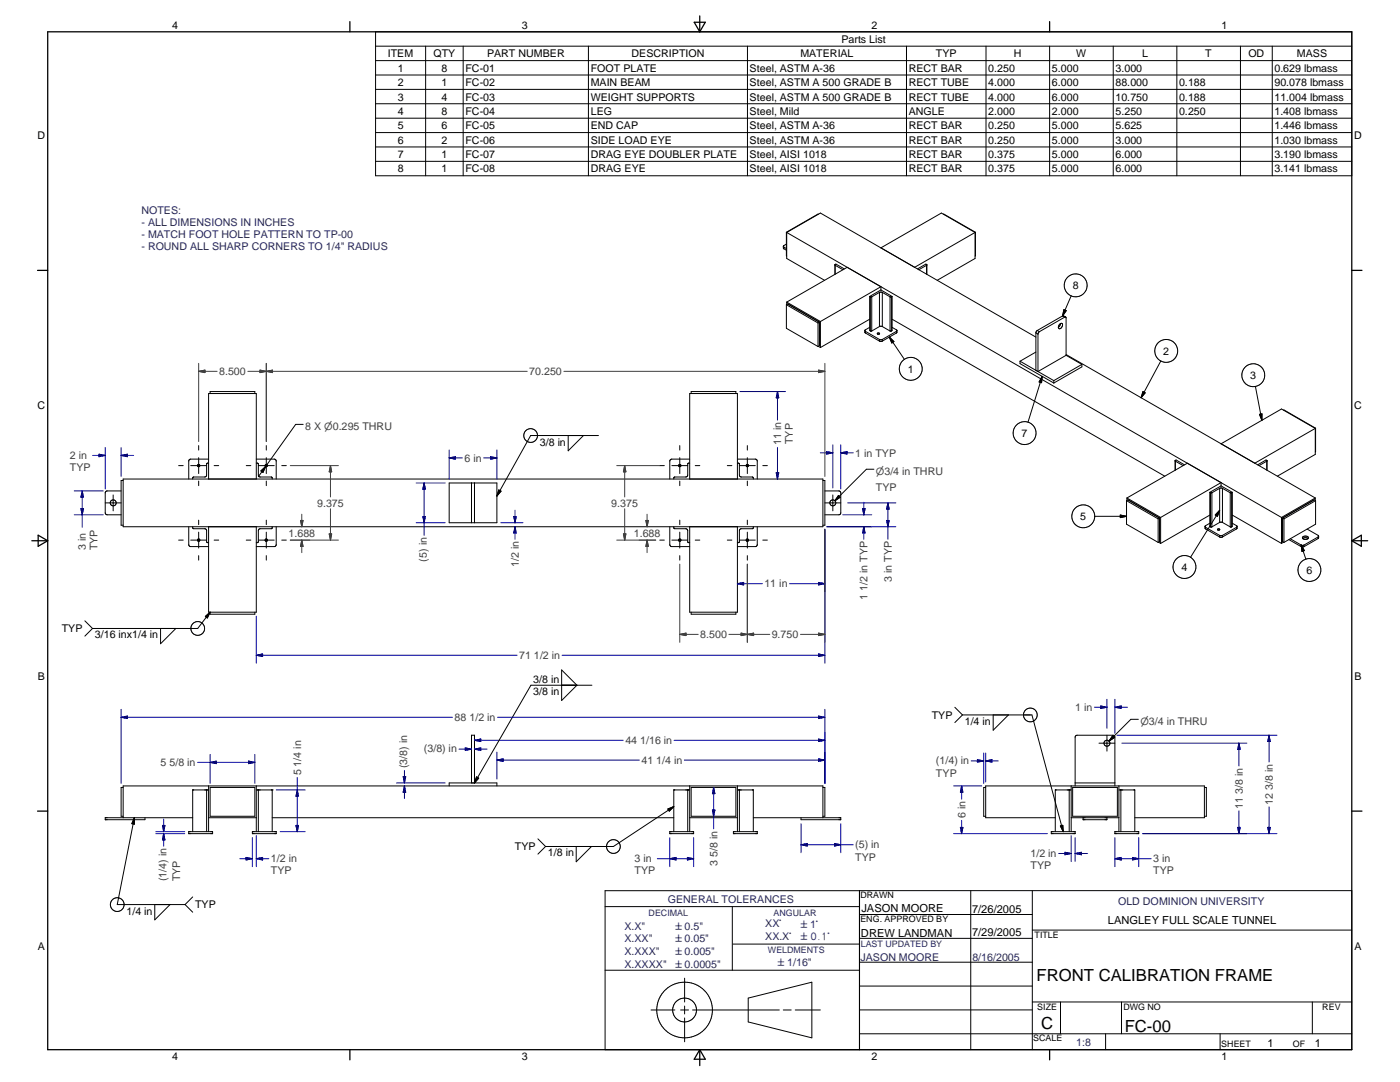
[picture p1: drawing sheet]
<svg xmlns="http://www.w3.org/2000/svg" width="559mm" height="432mm" viewBox="0 0 559 432" stroke-linecap="round" stroke-linejoin="round" font-family="sans-serif">
<g fill="none" stroke="#000" stroke-width=".4">
<path d="M149.9 12.7h389.7v57.4h-389.7zM149.9 18.4h389.7M169.9 18.4v51.7M184.9 18.4v51.7M234.9 18.4v51.7M298.3 18.4v51.7M361.8 18.4v51.7M393.6 18.4v51.7M418.9 18.4v51.7M444.3 18.4v51.7M469.7 18.4v51.7M495.1 18.4v51.7"/>
<path d="M507.8 18.4v51.7M149.9 24.2h389.7M149.9 29.9h389.7M149.9 35.7h389.7M149.9 41.4h389.7M149.9 47.2h389.7M149.9 52.9h389.7M149.9 58.6h389.7M149.9 64.4h389.7M312.7 98.3l.2 .3M312.7 98.3l.2 1M312.9 98.6v.7"/>
<path d="M312.9 99.3l1 .6M312.9 98.6l1 .6M313.9 92.7l.1 9.5M313.9 92.7l.1 .1M313.9 97.4l-1.2 .9M314 92.8l13.5-7.8 86 49.5M314 92.8v10.4l15.1 8.7M314 92.8l197.5 113.7M326.6 85.5l-12.7 7.2M376.6 85.5l12.7 7.2M389.2 92.8l-13.5-7.8-24.1 13.9M389.2 92.8v10.4l-15.1 8.7"/>
<path d="M389.2 92.8l-24.1 13.9M389.3 92.7l-.1 9.5M389.3 92.7l-.1 .1M333.3 105.7v.1M333.3 105.8l.1 .1M333.4 105.9l3.1 1.7M333.4 105.9v3.5M337 107.3l-3.4-1.9-.2 .1-.1 4M347.1 118.3l.3 .2M347.1 118.3v13.6l.3 .2M347.4 118.5h.6M347.4 118.5v13.6"/>
<path d="M348 118.5v13.6M351 116.7l-3 1.8M351 116.7h1.2M351 116.7v13.6M351.6 114.4l-24.1 13.9M351.6 114.4l-13.5-7.7-24.1 13.9M351.6 114.4v1.3M351.6 115.7l4.5 2.6M351.6 115.7l-4.5 2.6M352.2 116.7v13.6M352.2 116.7l3 1.8M355.2 118.5h.6"/>
<path d="M355.2 118.5v13.6M355.8 118.5v13.6M356.1 118.3l-.3 .2M356.1 118.3v13.6l-.3 .2M366.2 107.3l3.4-1.9 .2 .1 .1 4M369.8 105.9v3.5M369.8 105.9l-3.1 1.7M369.9 105.8l-.1 .1M369.9 105.7v.1M427.6 118.1l-3.5 8M313.9 121.6l.5-.3 12.7 7.3M313.9 121.6v9.4l12.6 7.3"/>
<path d="M313.9 121.6l12.6 7.3M314 120.6v.9M314 120.6l13.5 7.7M326.5 128.9v9.4M326.6 138.2l.9 .5M327.1 128.6v9.4l-.6 .3M327.1 128.6l-.6 .3M327.5 128.3v10.4M345.2 131.9l.2 .3M345.2 131.9l.2 1M345.4 132.2v.7M345.4 132.2l5.6 3.3"/>
<path d="M345.4 132.9l5.6 3.2M347.1 127.4l-19.6 11.3M347.1 130.6l-1.9 1.3M347.4 132.1h.6M351 135.5v.6M351 130.3h1.2M351 130.3l-3 1.8M351 135.5h1.2M351 136.1h1.2M352.2 135.5v.6M352.2 130.3l3 1.8M355 134.5l6 8.9"/>
<path d="M355 134.5l1.8 1.8-.8 .6zM355.2 132.1h.6M356.1 127.4l108.8 62.6M356.1 130.6l1.9 1.3M357.8 132.2v.7M357.8 132.2l-5.6 3.3M357.8 132.9l-5.6 3.2M358 131.9l-.2 .3M358 131.9l-.2 1M413.5 132.9l.8 .4M413.5 132.9v14.9l.8 .5M414 131.9l.9 .5"/>
<path d="M414 131.9l-.5 1M414.3 133.3v15M414.9 132.4l-.6 .9M423.3 129.1l-.9 1.5M423.3 129.1a.68 .68 0 0 1 .9 .3 .68 .68 0 0 1-.3 .9 .76 .76 0 0 1-.6 .9 .76 .76 0 0 1-.9-.6M423.3 129.1l-.3 1-.6 .5M424.1 126.1l.9 .5M424.1 126.1l1.2 .4M424.1 126.1l-10.1 5.8M424.6 123.6l1 .4-1.5 2.1zM425 126.6l-10.1 5.8M425.3 126.5l-.3 .1"/>
<path d="M425.3 126.5l.2 15.3M83.9 157.1v-.8h17.8v.8M275.9 157.1v-.8h17.8v.8M407.1 144.2v.9l13.5 7.8M407.1 144.2l13.5 7.7M413.5 140.5l-6.4 3.7M416 150.2l-5.7 18.3M416 150.2l-.3 2.5-.9-.3zM420.6 151.9v1M425.5 141.5l99.5 57.2M425.5 141.8l6.3 3.6M425.5 141.8l-11.2 6.5"/>
<path d="M431.8 145.4v1l-11.2 6.5M431.8 145.4l-11.2 6.5M456.2 156.3l.9 .5-1.6 1.9zM463.3 144.1l-7.8 14.6M501.1 154.2l2.6 13.5M79.3 177.8v1.8M106.3 177.8v1.8M121 169.4h-3l-14.9 20.9M226.8 173.8v6.1l6.1-6.1M238.9 173.8h-27.1l-13.5 24.2M271.3 177.8v1.8M298.3 177.8v1.8"/>
<path d="M502.7 165.4l1-.2v2.5zM512.3 163.7l12.8 7.2M525 171v10.3l-15.2 8.7M525 171l-13.5-7.8-24.1 13.9M525 171l-24.2 13.9M525.1 170.9l-.1 9.5M525.1 170.9l-.1 .1M45.2 197.5v6.4M48.3 195.9h-5.5l-.6 .3-.2 .5 .1 8.3 .7 .4h5.5M49.2 191.2h279.3v19h-279.3zM49.2 191.8h-.9v17.8h.9M71.3 185.8h1.8"/>
<path d="M76.1 185.8h6.4M79.3 182.6v6.4M79.3 192v1.8M83.3 183.2h-7.2l-.5 .3-.3 .5v7.2M83.3 191.2v-34.1h19v34.1M83.3 184.8h-.5l-.3 .4v4.4l-.3 .5-.5 .3h-4.5l-.3 .8M85.5 185.8h1.8M98.3 185.8h1.8M102.3 183.2h7.2l.5 .3 .2 .5v7.2M102.3 184.8h.5l.3 .4v4.4l.2 .5 .6 .3h4.5l.2 .8M103.1 185.8h6.4M104.2 187.9l1.8-1.7-1 2.3z"/>
<path d="M106.3 182.6v6.4M106.3 192v1.8M106.5 185.4l-.5 .8M106.6 185.4a.47 .47 0 0 1 .1 .7 .47 .47 0 0 1-.7 .1M106.6 185.4a.47 .47 0 0 0-.7 .1 .47 .47 0 0 0 .1 .7M112.5 185.8h1.8M179.3 192.7h19v15.9h-19zM188.2 192.7v15.9M189.4 192.7v15.9M199.1 195.5l.9 .5-1.7 2zM263.3 185.8h1.9M268.2 185.8h6.3"/>
<path d="M271.3 182.6v6.4M271.3 192v1.8M275.3 183.2h-7.1l-.6 .3-.3 .5v7.2M275.3 191.2v-34.1h19v34.1M275.3 184.8l-.8 .3v4.5l-.3 .5-.5 .3h-4.5l-.3 .8M277.5 185.8h1.8M290.3 185.8h1.8M294.3 183.2h7.2l.5 .3 .3 .5v7.2M294.3 184.8l.8 .3v4.5l.2 .5 .6 .3h4.5l.3 .8M295.1 185.8h6.4M298.3 182.6v6.4M298.3 192v1.8"/>
<path d="M304.5 185.8h1.8M328.5 191.8h.7v17.8h-.7M329.2 195.9h5.6l.6 .3 .2 .5-.1 8.3-.7 .4h-5.6M332.4 197.5v6.4M334.7 197.7l.7 .7-2.1 1.4zM335 198.1l-1.7 1.7M348.8 187.3h-3l-12.5 12.5M449.6 199.8l.6-.3 12.6 7.2M449.6 199.8l12.7 7.3M449.6 199.8v9.4l12.7 7.3M449.8 198.7l13.5 7.8M449.8 198.7v1"/>
<path d="M469 183.9l.1 .1M469 183.9v3.8M469 183.9l.4-.3 3.4 1.9M469.1 184v3.6M469.1 184l3.1 1.8M482.9 196.5v13.6l.3 .2M482.9 196.5l.3 .2M483.2 196.7h.5M483.2 196.7v13.6M483.7 196.7v13.6M486.8 194.9v13.6M486.8 194.9h1.1"/>
<path d="M486.8 194.9l-3.1 1.8M487.4 192.6l-24.1 13.9M487.4 192.6l-13.5-7.7-24.1 13.8M487.4 192.6v1.3M487.4 193.9l-4.5 2.6M487.4 193.9l4.5 2.6M487.9 194.9v13.6M487.9 194.9l3.1 1.8M491 196.7h.6M491 196.7v13.6M491.6 196.7v13.6M491.9 196.5v13.6l-.3 .2"/>
<path d="M491.9 196.5l-.3 .2M505.6 184v3.6M505.6 184l-3.1 1.8M505.7 183.9l-.4-.3-3.3 1.9M505.7 183.9v3.8M505.7 183.9l-.1 .1M525 198.7l-13.5 7.8M525 198.7v1M525.1 199.8l-.6-.3-12.6 7.2M525.1 199.8l-12.6 7.3M525.1 199.8v9.4l-12.6 7.3M42 200.7h6.3"/>
<path d="M71.3 215.5h1.8M75.3 210.2v7.1l.3 .6 .5 .2h7.2M76.1 215.5h6.4M76.9 210.2l.1 .6 .3 .2h4.4l.5 .2 .3 .6v4.4l.2 .3 .6 .1M79.3 207.6v1.8M79.3 212.4v6.3M83.3 210.2v34.1h19v-34.1M85.5 215.5h1.8M98.3 215.5h1.8M103.1 215.5h6.4M106.3 207.6v1.8M106.3 212.4v6.3"/>
<path d="M108.6 210.2v.5l-.3 .3h-4.4l-.6 .2-.2 .6v4.4l-.2 .3-.6 .1M110.2 210.2v7.1l-.2 .6-.5 .2h-7.2M112.5 215.5h1.8M263.3 215.5h1.9M267.3 210.2v7.1l.3 .6 .6 .2h7.1M268.2 215.5h6.3M268.9 210.2l.1 .6 .3 .2h4.4l.5 .2 .3 .6v4.5l.8 .3M271.3 207.6v1.8M271.3 212.4v6.3M275.3 210.2v34.1h19v-34.1M277.5 215.5h1.8M290.3 215.5h1.8"/>
<path d="M295.1 215.5h6.4M298.3 207.6v1.8M298.3 212.4v6.3M300.7 210.2l-.1 .6-.3 .2h-4.4l-.6 .2-.2 .6v4.5l-.8 .3M302.3 210.2v7.1l-.3 .6-.5 .2h-7.2M304.5 215.5h1.8M329.2 200.7h6.4M437 206.1h12.6M447.2 205.5l2.4 .6-2.4 .5zM462.3 207.1v9.4M462.4 216.4l.9 .5M462.8 206.7v9.5l-.5 .3"/>
<path d="M462.8 206.7l-.5 .4M463.3 206.5v10.4M481 210.1l.2 .3M481 210.1l.2 1M481.2 210.4v.7M481.2 210.4l5.6 3.3M481.2 211.1l5.6 3.2M482.9 205.6l-19.6 11.3M482.9 208.8l-1.9 1.3M483.2 210.3h.5M486.8 213.7v.6M486.8 208.5h1.1"/>
<path d="M486.8 208.5l-3.1 1.8M486.8 213.7h1.1M486.8 214.3h1.1M486.8 203.7l-11.6 18.7M486.8 203.7l-.9 2.4-.8-.6zM486.9 211.3l-.1 .1M487.9 213.7v.6M487.9 208.5l3.1 1.8M491 210.3h.6M491.9 205.6l19.6 11.3M491.9 208.8l1.9 1.3M493.6 210.4v.7"/>
<path d="M493.6 210.4l-5.7 3.3M493.6 211.1l-5.7 3.2M493.8 210.1l-.2 .3M493.8 210.1l-.2 1M511.5 206.5v10.4M511.9 206.7v9.5l.6 .3M511.9 206.7l.6 .4M512.3 216.4l-.8 .5M512.5 207.1v9.4M514.4 215.3l5 2.9M515 215l4.4 2.5M519.4 218.2h1.1"/>
<path d="M519.4 217.5h1.1M519.4 217.5v.7M519.4 217.5l1.8 5.6M519.4 217.5l1.2 2.2-.9 .4zM520 214.9l1-.3 1.1 .3M520 215a.8 .8 0 0 1 .2-1 .8 .8 0 0 1 1-.1 .72 .72 0 0 1 .8 .2 .72 .72 0 0 1 .1 .9M520 215l.9 .3 1.2-.3M520.5 217.5v.7M521.7 211.2l4.6 2.8M526.1 214.3v.6M526.1 214.9l-5.6 3.3M526.1 214.3l-5.6 3.2"/>
<path d="M526.3 214l-.2 .3M526.3 214l-.2 .9M79.3 221.7v1.8M106.3 221.7v1.8M271.3 221.7v1.8M298.3 221.7v1.8M33.9 247.8l3 3M36.9 250.8l-3 3.1M64.1 250.8v6.1l6.1-6.1M82 246l1.9-1.7-1.1 2.3zM83.9 244.3v.8h17.8v-.8M83.9 244.3l-5 6.5h-42"/>
<path d="M275.9 244.3v.8h17.8v-.8M224.2 267.4l6.1 6.1-6.1 6zM236.3 273.5h-24.4l-22.5 39M381.1 282.3l3.1 3M384.2 285.3h27.7l12.5 46.6M384.2 285.3l-3.1 3.1M396.4 285.3v6.1l6.1-6.1M438.7 296.6h6.3M441.8 293.4v6.4M444.1 293.6l.7 .7-2.1 1.4zM444.4 294l-1.7 1.7M454.4 287.1h-3l-8.7 8.6"/>
<path d="M49.2 314.3h-.9v11.5h.9M82.5 315.2v16.7M83.3 313.6v18.3M83.3 315.2h-6.4v16.7M83.9 314.3h17.8v11.5h-17.8zM102.3 313.6v18.3M102.3 315.2h6.3M103.1 315.2v16.7M108.6 315.2h.1M108.6 315.2v16.7M179.3 313.6v-1.1h19v1.1M188.2 312.5v-19.1h1.2v19.1"/>
<path d="M190.2 310l.9 .5-1.7 2zM274.5 315.2h.1M274.5 315.2v16.7M275.3 313.6v18.3M275.3 315.2h-6.4v16.7M275.9 314.3h17.8v11.5h-17.8zM294.3 313.6v18.3M294.3 315.2h6.4v16.7M295.1 315.2v16.7M328.5 314.3h.7v11.5h-.7M393.4 314.3h-.8v11.5h.8M426.8 315.2h.1"/>
<path d="M426.8 315.2v16.7M427.6 315.2h-6.4v16.7M427.6 313.6v18.3M428.1 314.3h17.9v11.5h-17.9zM429.1 312.5h15.9M429.1 313.6v-19.4l.3-.6 .5-.2h14.3l.6 .2 .2 .6v19.4M446.6 315.2h6.3v16.7M446.6 313.6v18.3M447.4 315.2v16.7M480.7 314.3h.8v11.5h-.8M49.2 326.3v-12.7h279.3v12.7M53.6 326.3l-6.8 34.7h27.1"/>
<path d="M53.6 326.3v2.6l-1-.2zM57.9 326.3v.8h-15.9v-.8h34.9M75.3 331.9h9.6v.8h-9.6zM83.3 326.3h19M100.7 331.9h9.5v.8h-9.5zM108.6 326.3h160.3M214.7 334.8l3.1 3M217.8 337.8l-3.1 3.1M230 337.8v6.1l6.1-6.1M266.6 322.9l2.3-1-1.8 1.8zM267.3 331.9h9.6v.8h-9.6zM268.9 321.9l-24.1 15.9h-27"/>
<path d="M275.3 326.3h19M292.7 331.9h9.6v.8h-9.6zM300.7 326.3h34.9v.8h-15.9v-.8M419.6 331.9h9.5v.8h-9.5zM421.2 326.3h-27.8v-12.7h87.3v12.7h-27.8M423.2 329.6l1-.2 .2 2.5zM427.6 326.3h19M432.3 326.3v.8h9.5v-.8M445 331.9h9.5v.8h-9.5zM76.9 357.9l-3 3.1M241.5 355.5l298.1-.1v63.5h-298.1zM343 355.4l.1 63.5"/>
<path d="M387.5 355.4v63.5M412 355.4v63.5M61.8 361v6.1l6.1-6.1M73.9 361l3 3M241.5 361.8h101.6M292.3 361.8v25.4M292.6 376.8h50.5M343 365h69M343 374.5h69M412 371.2h127.6M241.5 387.2h101.6M273.3 390.4v9.5"/>
<path d="M298.6 398.3l25.4-6.3v22.2l-25.4-6.4zM343 384h69M343 393.5h69M412 399.9h127.6M423.3 399.9v12.7M447.6 399.9v12.7M523.8 399.9v12.7M259.9 403.1h9.5M271.7 403.1h3.1M273.3 401.5v3.2M273.3 406.2v9.6M276.4 403.1h34.7"/>
<path d="M312.6 403.1h3.2M317.4 403.1h10M343 403h69M343 412.6h196.6M441.3 412.6v6.3M487 412.6v6.3"/>
<circle cx="429.3" cy="113.9" r="4.6"/>
<circle cx="350.7" cy="133.1" r=".39"/>
<circle cx="363.5" cy="147.2" r="4.6"/>
<circle cx="465.5" cy="140" r="4.6"/>
<circle cx="500.2" cy="149.7" r="4.6"/>
<circle cx="211.8" cy="173.8" r="2.74"/>
<circle cx="409" cy="172.9" r="4.6"/>
<circle cx="79.3" cy="185.8" r=".47"/>
<circle cx="271.3" cy="185.8" r=".47"/>
<circle cx="298.3" cy="185.8" r=".47"/>
<circle cx="45.2" cy="200.7" r="1.19"/>
<circle cx="79.3" cy="215.6" r=".47"/>
<circle cx="106.3" cy="215.6" r=".47"/>
<circle cx="271.3" cy="215.6" r=".47"/>
<circle cx="298.3" cy="215.6" r=".47"/>
<circle cx="332.4" cy="200.7" r="1.19"/>
<circle cx="432.4" cy="206" r="4.6"/>
<circle cx="486.5" cy="211.3" r=".38"/>
<circle cx="472.8" cy="226.3" r="4.6"/>
<circle cx="522.6" cy="227.5" r="4.6"/>
<circle cx="78.9" cy="250.8" r="2.74"/>
<circle cx="411.3" cy="285.3" r="2.74"/>
<circle cx="441.8" cy="296.6" r="1.19"/>
<circle cx="244.8" cy="337.8" r="2.73"/>
<circle cx="46.8" cy="361" r="2.74"/>
<circle cx="273.2" cy="403.1" r="11.1"/>
<circle cx="273.3" cy="403.1" r="4.8"/>
</g>
<g fill="none" stroke="#000" stroke-width=".51">
<path d="M19 12.7h520.6v406.2h-520.6zM139.7 8.6v4.1M277.1 8.9h4.4l-2.2 3.8zM279.3 6.3v6.4M418.9 8.6v4.1M15 107.9h4M539.6 107.9h4M12.7 215.8h6.3M15.2 213.6l3.8 2.2-3.8 2.2zM539.6 215.8h6.3M539.6 215.8l3.8-2.2v4.4zM15 323.7h4"/>
<path d="M539.6 323.7h4M139.7 418.9v4.1M279.3 418.9v6.3M279.3 418.9l2.2 3.8h-4.4zM418.9 418.9v4.1"/>
</g>
<g fill="none" stroke="#0000a0" stroke-width=".4">
<path d="M295.3 156.3h18.2M310.3 156.3v11.4M310.3 156.3l.5 2.5h-1zM42 178.6v16.5M48.3 178.6v11.6M179.3 179.6v11.6M198.3 179.6v11.6M310.3 178.5v12.7M332.4 177.5v17.2M335.6 177.5v17.6M29.6 195.9h11.6M32.8 195.9v14.5"/>
<path d="M32.8 195.9l.5 2.5h-1zM37 181.8h5M39.5 181.3l2.5 .5-2.5 .5zM48.3 181.8h5M48.3 181.8l2.6-.5v1zM166.1 192.7h11.6M169.3 192.7v20.9M169.3 192.7l.5 2.5h-1zM179.3 182.7h5.3M179.3 182.7l2.5-.4v1zM193 182.7h5.3M195.8 182.3l2.5 .4-2.5 .6z"/>
<path d="M309.8 188.7h1l-.5 2.5zM327.4 180.7h5M329.9 180.2l2.5 .5-2.5 .5zM335.6 180.7h5M335.6 180.7l2.5-.5v1zM29.6 205.4h11.6M32.3 203h1l-.5 2.4zM166.1 208.6h11.6M168.8 206.1h1l-.5 2.5zM199.9 208.6h8.8M205.1 206.1h.9l-.4 2.5zM205.6 203.6v5"/>
<path d="M205.6 210.2v5M205.6 210.2l.4 2.5h-.9zM329.2 211.2v53.5M330 210.2h27.6M336.4 205.4h11.6M338.4 200.7h19.2M344.3 203h1l-.5 2.4zM344.8 210.2l.5 2.5h-1zM344.8 200.4v5M344.8 210.2v5M353.9 207.7h1l-.5 2.5zM354.4 200.7v14.5"/>
<path d="M354.4 200.7l.5 2.5h-1zM294.3 232.9h10M294.3 232.9l2.5-.5v1zM315.2 232.9h14M326.7 232.4l2.5 .5-2.5 .5zM102.3 245.9v18.8M102.3 261.5h104.1M102.3 261.5l2.5-.5v1zM224.4 261.5h104.8M326.7 261l2.5 .5-2.5 .5zM441.8 279.1v11.5M445 279.1v13.5"/>
<path d="M48.3 286.3l2.6-.5v1zM48.3 283.1v29.6M48.3 286.3h132.3M183.2 299h5M185.7 298.5l2.5 .5-2.5 .5zM189.4 295.4h59.4M189.4 295.4l2.5-.5v1zM189.4 299l2.5-.5v1zM189.4 299h5M198.6 286.3h130.6M269.1 295.4h60.1M326.7 285.8l2.5 .5-2.5 .5z"/>
<path d="M326.7 294.9l2.5 .5-2.5 .5zM329.2 283.1v29.6M436.8 282.2h5M439.3 281.7l2.5 .5-2.5 .5zM445 282.2h5M445 282.2l2.5-.5v1zM445.8 293.4h63.9M447.8 296.6h49.9M494.5 296.6v9.1M494.5 296.6l.5 2.5h-1zM506.5 293.4v10.7M506.5 293.4l.5 2.5h-1z"/>
<path d="M78.9 304.2h22.8M83.9 304.2l2.5-.5v1.1zM83.9 301.1v11.6M99.2 303.7l2.5 .5-2.5 .6zM101.7 301.1v11.6M110.2 315.2h11.6M118.6 310.2v21.7M118.6 315.2l.6 2.5h-1.1zM158.3 312.5h19.4M160.9 310h1l-.5 2.5zM161.4 313.6l.5 2.6h-1zM161.4 307.5v5"/>
<path d="M161.4 313.6v5M198.3 303.3h56.9M198.3 303.3l2.5-.5v1zM198.3 300.2v10.7M273.2 303.3h56M284.8 314.3v16.5M284.8 314.3l.5 2.4h-.9zM326.7 302.8l2.5 .5-2.5 .5zM380.7 313.6h11.2M383.8 313.6v5.3M383.8 313.6l.5 2.6h-1zM387.6 303.7h5"/>
<path d="M390.1 303.2l2.5 .5-2.5 .4zM392.6 300.5v12.2M393.4 303.7h5M393.4 303.7l2.5-.5v.9zM393.4 300.5v11.6M62.2 332.7h11.5M62.2 331.9h11.5M64.8 329.4h1l-.5 2.5zM65.3 326.9v5M65.3 332.7v5M65.3 332.7l.5 2.5h-1zM100.7 334.3v11.6"/>
<path d="M102.3 333.5v12.4M111.8 331.9h10M118.1 329.4h1.1l-.6 2.5zM267.3 334.3v11.6M276.9 334.3v11.6M284.4 323.2h.9l-.5 2.6zM319.7 337.1h20.9M319.7 337.1l2.5-.5v1zM319.7 328.7v11.6M333.1 336.6l2.5 .5-2.5 .5zM335.6 328.7v11.6M380.7 332.7h37.3"/>
<path d="M383.3 330.2h1l-.5 2.5zM383.8 327.4v5.3M427.6 333.5v10.3M429.1 334.3v9.5M445 334.3v11.6M454.5 334.3v11.6M456.1 332.7h53.6M494 330.2h1l-.5 2.5zM494.5 323.6v9.1M506 330.2h1l-.5 2.5zM506.5 322v10.7M95.7 342.7h5"/>
<path d="M98.2 342.2l2.5 .5-2.5 .5zM102.3 342.7l2.5-.5v1zM102.3 342.7h5M262.4 342.7h14.5M267.3 342.7l2.6-.5v1zM274.4 342.2l2.5 .5-2.5 .5zM422.6 340.6h5M425 340.1l2.6 .5-2.6 .5zM429.1 340.6h5M429.1 340.6l2.5-.5v1zM445 342.7l2.5-.5v1zM445 342.7h14.5"/>
<path d="M452 342.2l2.5 .5-2.5 .5z"/>
</g>
<g fill="#0000a0" stroke="#0000a0" stroke-width=".4">
<path d="M494 330.2h1l-.5 2.5z"/>
<path d="M494.5 296.6l.5 2.5h-1z"/>
<path d="M506 330.2h1l-.5 2.5z"/>
<path d="M506.5 293.4l.5 2.5h-1z"/>
<path d="M309.8 188.7h1l-.5 2.5z"/>
<path d="M310.3 156.3l.5 2.5h-1z"/>
<path d="M294.3 232.9l2.5-.5v1z"/>
<path d="M326.7 232.4l2.5 .5-2.5 .5z"/>
<path d="M326.7 261l2.5 .5-2.5 .5z"/>
<path d="M102.3 261.5l2.5-.5v1z"/>
<path d="M383.3 330.2h1l-.5 2.5z"/>
<path d="M383.8 313.6l.5 2.6h-1z"/>
<path d="M326.7 294.9l2.5 .5-2.5 .5z"/>
<path d="M189.4 295.4l2.5-.5v1z"/>
<path d="M445 282.2l2.5-.5v1z"/>
<path d="M439.3 281.7l2.5 .5-2.5 .5z"/>
<path d="M335.6 180.7l2.5-.5v1z"/>
<path d="M329.9 180.2l2.5 .5-2.5 .5z"/>
<path d="M198.3 303.3l2.5-.5v1z"/>
<path d="M326.7 302.8l2.5 .5-2.5 .5z"/>
<path d="M83.9 304.2l2.5-.5v1.1z"/>
<path d="M99.2 303.7l2.5 .5-2.5 .6z"/>
<path d="M118.6 315.2l.6 2.5h-1.1z"/>
<path d="M118.1 329.4h1.1l-.6 2.5z"/>
<path d="M64.8 329.4h1l-.5 2.5z"/>
<path d="M65.3 332.7l.5 2.5h-1z"/>
<path d="M32.8 195.9l.5 2.5h-1z"/>
<path d="M32.3 203h1l-.5 2.4z"/>
<path d="M353.9 207.7h1l-.5 2.5z"/>
<path d="M354.4 200.7l.5 2.5h-1z"/>
<path d="M205.6 210.2l.4 2.5h-.9z"/>
<path d="M205.1 206.1h.9l-.4 2.5z"/>
<path d="M168.8 206.1h1l-.5 2.5z"/>
<path d="M169.3 192.7l.5 2.5h-1z"/>
<path d="M185.7 298.5l2.5 .5-2.5 .5z"/>
<path d="M189.4 299l2.5-.5v1z"/>
<path d="M160.9 310h1l-.5 2.5z"/>
<path d="M161.4 313.6l.5 2.6h-1z"/>
<path d="M319.7 337.1l2.5-.5v1z"/>
<path d="M333.1 336.6l2.5 .5-2.5 .5z"/>
<path d="M284.8 314.3l.5 2.4h-.9z"/>
<path d="M284.4 323.2h.9l-.5 2.6z"/>
<path d="M425 340.1l2.6 .5-2.6 .5z"/>
<path d="M429.1 340.6l2.5-.5v1z"/>
<path d="M102.3 342.7l2.5-.5v1z"/>
<path d="M98.2 342.2l2.5 .5-2.5 .5z"/>
<path d="M39.5 181.3l2.5 .5-2.5 .5z"/>
<path d="M48.3 181.8l2.6-.5v1z"/>
<path d="M267.3 342.7l2.6-.5v1z"/>
<path d="M274.4 342.2l2.5 .5-2.5 .5z"/>
<path d="M445 342.7l2.5-.5v1z"/>
<path d="M452 342.2l2.5 .5-2.5 .5z"/>
<path d="M344.8 210.2l.5 2.5h-1z"/>
<path d="M344.3 203h1l-.5 2.4z"/>
<path d="M179.3 182.7l2.5-.4v1z"/>
<path d="M195.8 182.3l2.5 .4-2.5 .6z"/>
<path d="M48.3 286.3l2.6-.5v1z"/>
<path d="M326.7 285.8l2.5 .5-2.5 .5z"/>
<path d="M390.1 303.2l2.5 .5-2.5 .4z"/>
<path d="M393.4 303.7l2.5-.5v.9z"/>
</g>
<g fill="#000" stroke="#000" stroke-width=".4">
<path d="M355 134.5l1.8 1.8-.8 .6zM424.6 123.6l1 .4-1.5 2.1zM416 150.2l-.3 2.5-.9-.3zM456.2 156.3l.9 .5-1.6 1.9zM502.7 165.4l1-.2v2.5zM104.2 187.9l1.8-1.7-1 2.3zM199.1 195.5l.9 .5-1.7 2zM334.7 197.7l.7 .7-2.1 1.4zM447.2 205.5l2.4 .6-2.4 .5zM486.8 203.7l-.9 2.4-.8-.6zM519.4 217.5l1.2 2.2-.9 .4zM82 246l1.9-1.7-1.1 2.3z"/>
<path d="M444.1 293.6l.7 .7-2.1 1.4zM190.2 310l.9 .5-1.7 2zM53.6 326.3v2.6l-1-.2zM266.6 322.9l2.3-1-1.8 1.8zM423.2 329.6l1-.2 .2 2.5z"/>
</g>
<g fill="none" stroke="#3f3f3f" stroke-width=".4">
<path d="M79.3 148.2h7.4M79.3 148.2l2.5-.5v1zM79.3 145v31.2M98.9 148.2h111.5M103.8 147.7l2.5 .5-2.5 .5zM106.3 148.2l2.5-.5v1zM106.3 145v31.2M225.1 148.2h104.1M326.7 147.7l2.5 .5-2.5 .5zM329.2 145v45.2M115.9 185.8h19.2M131.9 185.8l.5 2.5h-1z"/>
<path d="M131.9 185.8v12.5M246.2 185.8h17.1M249.3 185.8v12.5M249.3 185.8l.5 2.5h-1zM115.9 215.5h19.2M119.9 207.7h1.1l-.5 2.5zM120.5 215.5l.5 2.6h-1.1zM120.5 205.2v5M120.5 215.5v5M131.4 213.1h1l-.5 2.4zM131.9 203v12.5M246.2 215.5h15.5"/>
<path d="M248.8 213.1h1l-.5 2.4zM249.3 203v12.5M257.8 207.7h1l-.5 2.5zM258.3 205.2v5M258.3 215.5v5M258.3 215.5l.5 2.6h-1zM329.2 211.2v45.1M271.3 225.1v31.2M298.3 225.1v31.2M271.3 253.2h7.4M271.3 253.2l2.5-.5v1zM290.9 253.2h16.4"/>
<path d="M295.8 252.7l2.5 .5-2.5 .5zM298.3 253.2l2.5-.5v1zM319.5 253.2h9.7M326.7 252.7l2.5 .5-2.5 .5z"/>
</g>
<g fill="#3f3f3f" stroke="#3f3f3f" stroke-width=".4">
<path d="M326.7 252.7l2.5 .5-2.5 .5z"/>
<path d="M298.3 253.2l2.5-.5v1z"/>
<path d="M295.8 252.7l2.5 .5-2.5 .5z"/>
<path d="M271.3 253.2l2.5-.5v1z"/>
<path d="M326.7 147.7l2.5 .5-2.5 .5z"/>
<path d="M106.3 148.2l2.5-.5v1z"/>
<path d="M103.8 147.7l2.5 .5-2.5 .5z"/>
<path d="M79.3 148.2l2.5-.5v1z"/>
<path d="M257.8 207.7h1l-.5 2.5z"/>
<path d="M258.3 215.5l.5 2.6h-1z"/>
<path d="M248.8 213.1h1l-.5 2.4z"/>
<path d="M249.3 185.8l.5 2.5h-1z"/>
<path d="M119.9 207.7h1.1l-.5 2.5z"/>
<path d="M120.5 215.5l.5 2.6h-1.1z"/>
<path d="M131.9 185.8l.5 2.5h-1z"/>
<path d="M131.4 213.1h1l-.5 2.4z"/>
</g>
<g font-size="6.7">
<text x="413.8" y="391.5">FRONT CALIBRATION FRAME</text>
<text x="415.5" y="410.8">C</text>
<text x="448.9" y="411.8">FC-00</text>
</g>
<g font-size="4.4">
<text x="343.8" y="364">JASON MOORE</text>
<text x="388" y="364.4">7/26/2005</text>
<text x="442.2" y="368.7">LANGLEY FULL SCALE TUNNEL</text>
<text x="343.7" y="374.1">DREW LANDMAN</text>
<text x="388" y="373.7">7/29/2005</text>
<text x="505.9" y="417.7">1</text>
<text x="524.8" y="417.9">1</text>
</g>
<g font-size="4.2">
<text x="68.7" y="11.7">4</text>
<text x="208.3" y="11.7">3</text>
<text x="347.9" y="11.7">2</text>
<text x="487.6" y="11.7">1</text>
<text x="335.9" y="17.1">Parts List</text>
<text x="154.8" y="22.9">ITEM</text>
<text x="173.1" y="22.9">QTY</text>
<text x="194.4" y="22.9">PART NUMBER</text>
<text x="252.1" y="22.9">DESCRIPTION</text>
<text x="319.4" y="22.9">MATERIAL</text>
<text x="373.5" y="22.9">TYP</text>
<text x="404.7" y="22.9">H</text>
<text x="429.6" y="22.9">W</text>
<text x="455.8" y="22.9">L</text>
<text x="481.1" y="22.9">T</text>
<text x="498.3" y="22.9">OD</text>
<text x="517.7" y="22.9">MASS</text>
<text x="158.7" y="28.6">1</text>
<text x="176.2" y="28.6">8</text>
<text x="185.8" y="28.6">FC-01</text>
<text x="235.8" y="28.6">FOOT PLATE</text>
<text x="299.2" y="28.6">Steel, ASTM A-36</text>
<text x="362.7" y="28.6">RECT BAR</text>
<text x="394.5" y="28.6">0.250</text>
<text x="419.9" y="28.6">5.000</text>
<text x="445.3" y="28.6">3.000</text>
<text x="508.7" y="28.6">0.629 lbmass</text>
<text x="158.7" y="34.4">2</text>
<text x="176.2" y="34.4">1</text>
<text x="185.8" y="34.4">FC-02</text>
<text x="235.8" y="34.3">MAIN BEAM</text>
<text x="299.2" y="34.4">Steel, ASTM A 500 GRADE B</text>
<text x="362.7" y="34.4">RECT TUBE</text>
<text x="394.5" y="34.4">4.000</text>
<text x="419.9" y="34.4">6.000</text>
<text x="445.3" y="34.4">88.000</text>
<text x="470.7" y="34.4">0.188</text>
<text x="508.7" y="34.4">90.078 lbmass</text>
<text x="158.7" y="40.1">3</text>
<text x="176.2" y="40.1">4</text>
<text x="185.8" y="40.1">FC-03</text>
<text x="235.8" y="40.1">WEIGHT SUPPORTS</text>
<text x="299.2" y="40.1">Steel, ASTM A 500 GRADE B</text>
<text x="362.7" y="40.1">RECT TUBE</text>
<text x="394.5" y="40.1">4.000</text>
<text x="419.9" y="40.1">6.000</text>
<text x="445.3" y="40.1">10.750</text>
<text x="470.7" y="40.1">0.188</text>
<text x="508.7" y="40.1">11.004 lbmass</text>
<text x="158.7" y="45.8">4</text>
<text x="176.2" y="45.8">8</text>
<text x="185.8" y="45.9">FC-04</text>
<text x="235.8" y="45.9">LEG</text>
<text x="299.2" y="45.9">Steel, Mild</text>
<text x="362.7" y="45.9">ANGLE</text>
<text x="394.5" y="45.8">2.000</text>
<text x="419.9" y="45.8">2.000</text>
<text x="445.3" y="45.8">5.250</text>
<text x="470.7" y="45.8">0.250</text>
<text x="508.7" y="45.8">1.408 lbmass</text>
<text x="158.7" y="51.6">5</text>
<text x="176.2" y="51.6">6</text>
<text x="185.8" y="51.6">FC-05</text>
<text x="235.8" y="51.6">END CAP</text>
<text x="299.2" y="51.6">Steel, ASTM A-36</text>
<text x="362.7" y="51.6">RECT BAR</text>
<text x="394.5" y="51.6">0.250</text>
<text x="419.9" y="51.6">5.000</text>
<text x="445.3" y="51.6">5.625</text>
<text x="508.7" y="51.6">1.446 lbmass</text>
<text x="15" y="55.5">D</text>
<text x="158.7" y="57.3">6</text>
<text x="176.2" y="57.3">2</text>
<text x="185.8" y="57.3">FC-06</text>
<text x="235.8" y="57.3">SIDE LOAD EYE</text>
<text x="299.2" y="57.3">Steel, ASTM A-36</text>
<text x="362.7" y="57.3">RECT BAR</text>
<text x="394.5" y="57.3">0.250</text>
<text x="419.9" y="57.3">5.000</text>
<text x="445.3" y="57.3">3.000</text>
<text x="508.7" y="57.3">1.030 lbmass</text>
<text x="540.5" y="55.5">D</text>
<text x="158.7" y="63.1">7</text>
<text x="176.2" y="63.1">1</text>
<text x="185.8" y="63.1">FC-07</text>
<text x="235.8" y="63.1">DRAG EYE DOUBLER PLATE</text>
<text x="299.2" y="63.1">Steel, AISI 1018</text>
<text x="362.7" y="63.1">RECT BAR</text>
<text x="394.5" y="63.1">0.375</text>
<text x="419.9" y="63.1">5.000</text>
<text x="445.3" y="63.1">6.000</text>
<text x="508.7" y="63.1">3.190 lbmass</text>
<text x="158.7" y="68.8">8</text>
<text x="176.2" y="68.8">1</text>
<text x="185.8" y="68.8">FC-08</text>
<text x="235.8" y="68.8">DRAG EYE</text>
<text x="299.2" y="68.8">Steel, AISI 1018</text>
<text x="362.7" y="68.8">RECT BAR</text>
<text x="394.5" y="68.8">0.375</text>
<text x="419.9" y="68.8">5.000</text>
<text x="445.3" y="68.8">6.000</text>
<text x="508.7" y="68.8">3.141 lbmass</text>
<text x="428.2" y="115.4">8</text>
<text x="464.3" y="141.6">2</text>
<text x="362.3" y="148.8">1</text>
<text x="499" y="151.3">3</text>
<text x="15" y="163.4">C</text>
<text x="540.5" y="163.4">C</text>
<text x="215.5" y="177.9">3/8 in</text>
<text x="407.8" y="174.3">7</text>
<text x="431.2" y="207.6">5</text>
<text x="471.6" y="227.8">4</text>
<text x="521.5" y="229">6</text>
<text x="24.7" y="252.3">TYP</text>
<text x="37.8" y="254.8">3/16 inx1/4 in</text>
<text x="15.1" y="271.3">B</text>
<text x="212.9" y="272.5">3/8 in</text>
<text x="540.7" y="271.3">B</text>
<text x="212.9" y="277.5">3/8 in</text>
<text x="371.9" y="286.9">TYP</text>
<text x="385.1" y="289.3">1/4 in</text>
<text x="205.5" y="339.3">TYP</text>
<text x="218.7" y="341.8">1/8 in</text>
<text x="50.5" y="365">1/4 in</text>
<text x="77.9" y="362.5">TYP</text>
<text x="15.1" y="379.1">A</text>
<text x="540.7" y="379.1">A</text>
<text x="68.7" y="423">4</text>
<text x="208.3" y="423">3</text>
<text x="347.9" y="423">2</text>
<text x="487.6" y="423">1</text>
</g>
<g font-size="4.2" fill="#262659">
<text x="56.5" y="85.3">NOTES:</text>
<text x="56.5" y="90.1">- ALL DIMENSIONS IN INCHES</text>
<text x="56.5" y="94.9">- MATCH FOOT HOLE PATTERN TO TP-00</text>
<text x="56.5" y="99.7">- ROUND ALL SHARP CORNERS TO 1/4&quot; RADIUS</text>
<text x="266.5" y="360.3">GENERAL TOLERANCES</text>
<text x="446.3" y="361">OLD DOMINION UNIVERSITY</text>
<text x="249.3" y="371">X.X&quot;</text>
<text x="305.4" y="370">XX°</text>
<text x="249.3" y="376.1">X.XX&quot;</text>
<text x="305.4" y="375.1">XX.X°</text>
<text x="249.3" y="381.2">X.XXX&quot;</text>
<text x="343.5" y="383.5">JASON MOORE</text>
<text x="388.1" y="383.4">8/16/2005</text>
<text x="249.3" y="386.2">X.XXXX&quot;</text>
<text x="429.5" y="417.3">1:8</text>
</g>
<g font-size="4.2" fill="#3f3f3f">
<text x="87.5" y="149.7">8.500</text>
<text x="211.2" y="149.7">70.250</text>
<text x="121.8" y="171.5">8 X ⌀0.295 THRU</text>
<text x="311.8" y="177.7" transform="rotate(-90 311.8 177.7)">11 in</text>
<text x="316.4" y="177.3" transform="rotate(-90 316.4 177.3)">TYP</text>
<text x="27.9" y="183.3">2 in</text>
<text x="185.4" y="184.2">6 in</text>
<text x="341.4" y="182.3">1 in TYP</text>
<text x="27.9" y="187.9">TYP</text>
<text x="349.6" y="195.8">TYP</text>
<text x="126.6" y="202.2">9.375</text>
<text x="244" y="202.2">9.375</text>
<text x="115.1" y="214.4">1.688</text>
<text x="253" y="214.4">1.688</text>
<text x="34.3" y="219.5" transform="rotate(-90 34.3 219.5)">3 in</text>
<text x="38.9" y="219.5" transform="rotate(-90 38.9 219.5)">TYP</text>
<text x="170.4" y="224.1" transform="rotate(-90 170.4 224.1)">(5) in</text>
<text x="207.1" y="226.4" transform="rotate(-90 207.1 226.4)">1/2 in</text>
<text x="355.9" y="232.3" transform="rotate(-90 355.9 232.3)">3 in TYP</text>
<text x="305.1" y="234.4">11 in</text>
<text x="346.3" y="239.4" transform="rotate(-90 346.3 239.4)">1</text>
<text x="346.3" y="235.9" transform="rotate(-90 346.3 235.9)">1/2 in TYP</text>
<text x="279.5" y="254.7">8.500</text>
<text x="308" y="254.7">9.750</text>
<text x="207.2" y="263.1">71</text>
<text x="213.1" y="263.1">1/2 in</text>
<text x="181.4" y="287.8">88</text>
<text x="187.4" y="287.8">1/2 in</text>
<text x="429.2" y="283.7">1 in</text>
<text x="249.6" y="296.9">44</text>
<text x="255.5" y="296.9">1/16 in</text>
<text x="64.1" y="305.7">5</text>
<text x="67.6" y="305.7">5/8 in</text>
<text x="120.2" y="305.9" transform="rotate(-90 120.2 305.9)">1/4 in</text>
<text x="169.2" y="300.1">(3/8) in</text>
<text x="256" y="304.8">41</text>
<text x="262" y="304.8">1/4 in</text>
<text x="373.5" y="304.7">(1/4) in</text>
<text x="120.2" y="309.5" transform="rotate(-90 120.2 309.5)">5</text>
<text x="162.6" y="306.7" transform="rotate(-90 162.6 306.7)">(3/8) in</text>
<text x="373.5" y="310.2">TYP</text>
<text x="496.1" y="316.9" transform="rotate(-90 496.1 316.9)">3/8 in</text>
<text x="508" y="315.3" transform="rotate(-90 508 315.3)">3/8 in</text>
<text x="496.1" y="322.7" transform="rotate(-90 496.1 322.7)">11</text>
<text x="508" y="321.2" transform="rotate(-90 508 321.2)">12</text>
<text x="385.3" y="326.6" transform="rotate(-90 385.3 326.6)">6 in</text>
<text x="286.3" y="342" transform="rotate(-90 286.3 342)">5/8 in</text>
<text x="341.4" y="338.2">(5) in</text>
<text x="108.1" y="344.2">1/2 in</text>
<text x="253.2" y="344.2">3 in</text>
<text x="286.3" y="345.5" transform="rotate(-90 286.3 345.5)">3</text>
<text x="341.4" y="343.7">TYP</text>
<text x="411.3" y="342.1">1/2 in</text>
<text x="411.3" y="346.8">TYP</text>
<text x="460.3" y="344.2">3 in</text>
<text x="66.5" y="351.7" transform="rotate(-90 66.5 351.7)">(1/4) in</text>
<text x="72" y="351.7" transform="rotate(-90 72 351.7)">TYP</text>
<text x="108.1" y="348.8">TYP</text>
<text x="253.2" y="348.8">TYP</text>
<text x="460.3" y="348.8">TYP</text>
</g>
<g font-size="4" fill="#3f3f3f">
<text x="349.6" y="189.5">⌀3/4 in THRU</text>
<text x="455.2" y="289.2">⌀3/4 in THRU</text>
</g>
<g font-size="4" fill="#262659">
<text x="269.6" y="371">±0.5&quot;</text>
<text x="319.6" y="370.2">±1°</text>
<text x="269.6" y="376.1">±0.05&quot;</text>
<text x="319.6" y="375.2">±0.1°</text>
<text x="269.6" y="381.2">±0.005&quot;</text>
<text x="269.6" y="386.2">±0.0005&quot;</text>
<text x="310.5" y="385.6">±1/16&quot;</text>
</g>
<g font-size="3.5">
<text x="343.4" y="358.5">DRAWN</text>
<text x="343.4" y="368">ENG. APPROVED BY</text>
<text x="412.9" y="374.5">TITLE</text>
<text x="414" y="403.2">SIZE</text>
<text x="448.4" y="403.1">DWG NO</text>
<text x="527.7" y="403">REV</text>
<text x="412.4" y="415.5">SCALE</text>
<text x="487.4" y="417.8">SHEET</text>
<text x="516" y="417.8">OF</text>
</g>
<g font-size="3.5" fill="#262659">
<text x="258.9" y="365.4">DECIMAL</text>
<text x="308.8" y="365.5">ANGULAR</text>
<text x="343.6" y="377.9">LAST UPDATED BY</text>
<text x="306.5" y="380.3">WELDMENTS</text>
</g>
</svg>
